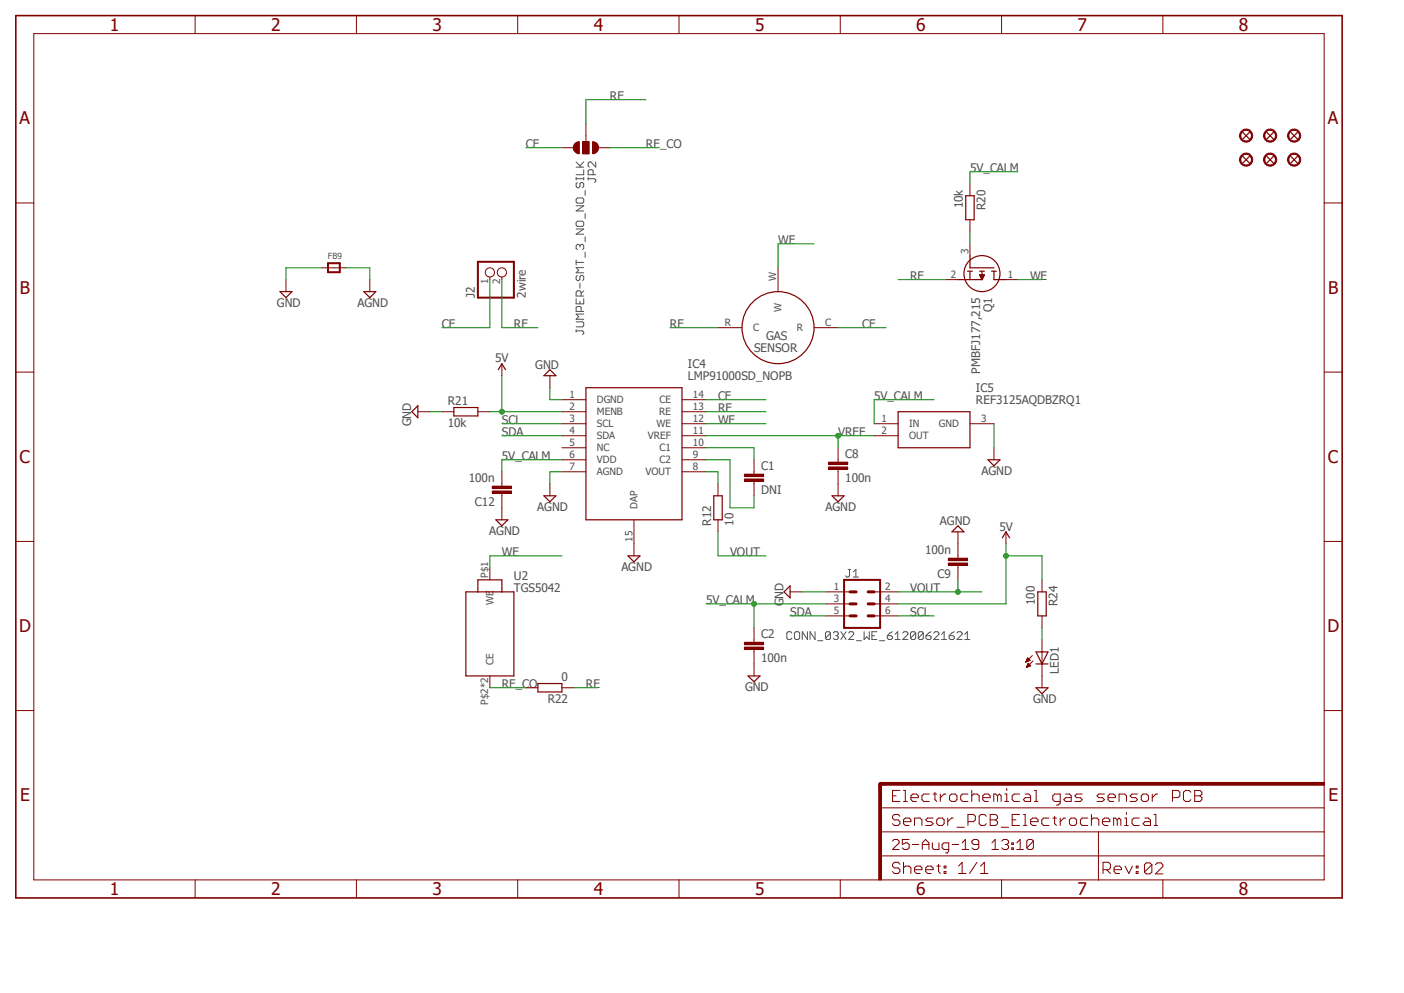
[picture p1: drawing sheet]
<svg xmlns="http://www.w3.org/2000/svg" width="297mm" height="210mm" viewBox="0 0 297 210" stroke-linecap="round" stroke-linejoin="round" font-family="sans-serif">
<path d="M3 3l281.3 187.3M284.3 3l-281.3 187.3" fill="none" stroke="#fff" stroke-width=".21"/>
<g fill="none" stroke="#505050" stroke-width=".21">
<path d="M121.9 37.5v.6M121.9 37.8h1.6M121.9 35.3h1.6M121.9 34.2l1 1.1M122.1 38.6l-.2 .3v.5l.2 .3h.3l.3-.3v-.5l.2-.3h.3l.3 .3v.5l-.3 .3M123.5 35.9v1.1h-1.6M123.5 37.5v.6M123.5 34.2l-.8 .9M124.4 37.8h1.4l.2 .3v.3l-.2 .2M124.4 37.5v.6M125.5 37v-.8l-.3-.3h-.5l-.3 .3v.8h1.6M126 34.2v1.1l-1-1.1h-.3l-.3 .3v.6l.3 .2"/>
<path d="M121.9 55v1M121.9 55.5h1.6M121.9 48.4h1.6l-1.6 1.1h1.6M121.9 43.5h1.6l-1.6 1.1h1.6M122.1 41.9h1.1l.3 .3v.5l-.3 .3h-1.1l-.2-.3v-.5zM122.1 46.8h1.1l.3 .3v.5l-.3 .3h-1.1l-.2-.3v-.5zM122.1 58.3l-.2 .2v.6l.2 .3h.3l.3-.3v-.6l.2-.2h.3l.3 .2v.6l-.3 .3M122.7 52l.2-.3h.3l.3 .3v.5l-.3 .3M122.7 52l-.3-.3h-.3l-.2 .3v.5l.2 .3M122.7 52v.2M122.7 59.9v1.1M123.5 56.6h-1.6l.5 .5-.5 .6h1.6"/>
<path d="M123.8 40.3v1M123.8 45.2v1M123.8 50.1v1M123.8 53.3v1.1M121.9 70h1.3l.3 .2v.3l-.3 .3M121.9 63.2v1.1h1.6v-1.1M121.9 68.1h1.3l.3 .2v.6l-.3 .2h-1.3M121.9 69.7v.5M122.7 63.7v.6M122.9 62.6v-.8l-.2-.3h-.6l-.2 .3v.8h1.6M122.9 65.9v-.8l-.2-.3h-.6l-.2 .3v.8h1.6M123.5 66.4h-1.6l.5 .6-.5 .5h1.6"/>
<path d="M123.5 61.5l-.6 .6M167.5 133.9l-.2-.3h-.6l-.2 .3v1.1l.2 .3h.6l.2-.3M168.1 133.9l.3-.3h.5l.3 .3v1.1l-.3 .3h-.5l-.3-.3zM170.8 133.6v1.7l-1.1-1.7v1.7M172.4 133.6v1.7l-1-1.7v1.7M173 135.5h1.1M175.7 133.9l-.3-.3h-.5l-.3 .3v1.1M175.7 133.9v1.1l-.3 .3h-.5l-.3-.3M175.7 133.9l-1.1 1.1M176.3 133.9l.2-.3h.6l.2 .3v.3l-.2 .3M176.8 134.5h.3M177.1 134.5l.2 .2v.3l-.2 .3h-.6l-.2-.3"/>
<path d="M177.9 133.6l1.1 1.7M179 133.6l-1.1 1.7M179.4 120.4h.6M179.5 133.9l.3-.3h.5l.3 .3v.3l-1.1 1.1h1.1M179.7 120.4v1.4l-.3 .2h-.2l-.3-.2M180.5 122h1.1M180.5 120.9l.6-.5v1.6M181.2 135.5h1M182.8 133.6v1.7l.5-.6 .6 .6v-1.7M184.4 134.5h.6M185.5 133.6h-1.1v1.7h1.1M186.1 135.5h1.1"/>
<path d="M187.7 134.5h.8l.3 .2v.3l-.3 .3h-.5l-.3-.3zM188.8 133.6l-1.1 .9M189.4 135.3h1M189.4 134.2l.5-.6v1.7M191 133.9l.3-.3h.5l.3 .3v.3l-1.1 1.1h1.1M193.7 133.9l-.3-.3h-.5l-.3 .3v1.1M193.7 133.9v1.1l-.3 .3h-.5l-.3-.3M193.7 133.9l-1.1 1.1M195.3 133.9l-.2-.3h-.6l-.2 .3v1.1M195.3 133.9v1.1l-.2 .3h-.6l-.2-.3M195.3 133.9l-1 1.1M195.9 134.5h.8l.3 .2v.3l-.3 .3h-.5l-.3-.3z"/>
<path d="M197 133.6l-1.1 .9M197.5 133.9l.3-.3h.5l.3 .3v.3l-1.1 1.1h1.1M199.2 135.3h1M199.2 134.2l.5-.6v1.7M200.8 134.5h.8l.3 .2v.3l-.3 .3h-.5l-.3-.3zM201.9 133.6l-1.1 .9M202.4 133.9l.3-.3h.5l.3 .3v.3l-1.1 1.1h1.1M204.1 135.3h1M204.1 134.2l.5-.6v1.7"/>
</g>
<path d="M185.9 165.8h.6v20.3h-.6z" fill-rule="evenodd" fill="#800000"/>
<path d="M185.9 165.8h.6v20.3h-.6z" fill="none" stroke="#800000" stroke-width=".21"/>
<path d="M186.1 165.5h94v.6h-94z" fill-rule="evenodd" fill="#800000"/>
<g fill="none" stroke="#800000" stroke-width=".21">
<path d="M7.2 7.1h272.9v179h-272.9zM41.3 3.3v3.8M75.4 3.3v3.8M109.5 3.3v3.8M143.6 3.3v3.8M177.8 3.3v3.8M211.9 3.3v3.8M246 3.3v3.8M3.3 42.9h3.9M280.1 42.9h3.8M3.3 78.7h3.9M280.1 78.7h3.8"/>
<path d="M3.3 114.5h3.9M280.1 114.5h3.8M159.5 135.3v.5M159.5 137.4v.5M174.8 125.2h5M174.8 127.7h5M174.8 130.3h5M184.9 125.2h5.1M184.9 127.7h5.1M184.9 130.3h5.1M3.3 150.3h3.9M280.1 150.3h3.8"/>
<path d="M186.1 165.5h94v.6h-94zM186.2 175.9h93.9M186.2 170.9h93.9M188.8 177.9l.3-.4h.8l.3 .4v.4l-1.4 1.4h1.4M188.8 168.3h.8M190.4 172.6l-.4-.3h-.8l-.4 .3v.4l.4 .4h.8l.4 .4v.4l-.4 .4h-.8l-.4-.4M190.4 167.2h-1.6v2.3h1.6M191.1 173.8h1.6v-.4l-.4-.4h-.8l-.4 .4v.8l.4 .4h.8M191.1 167.2h.4v2.3M191.1 169.5h.8M192.3 177.5h-1.4v1.1l.7-.3h.3l.4 .3v.7l-.4 .4h-.6l-.4-.4M192.7 168.7h1.6v-.4l-.4-.4h-.8l-.4 .4v.8l.4 .4h.8"/>
<path d="M193 178.6h1.4M193.5 174.6v-1.6h1.1l.4 .4v1.2M195.1 178.6h1.4M195.1 179.7v-1.4l.7-.8 .7 .8v1.4M196.6 167.9h-1.2l-.4 .4v.8l.4 .4h1.2M197.2 178.3v1l.4 .4h1v-1.4M197.4 173h-1.2l-.4 .4 .4 .4h.8l.4 .4-.4 .4h-1.2M197.4 167.9h.8M197.8 167.6v1.5l.4 .4M198.2 173.4l.3-.4h.8l.4 .4v.8l-.4 .4h-.8l-.3-.4zM198.9 167.9v1.6M200.1 167.9h-.4l-.8 .8"/>
<path d="M200.5 173v1.6M200.7 179.7h-1l-.4-.4v-.7l.4-.3h1v1.7l-.3 .4h-.4M200.9 168.3l.4-.4h.8l.3 .4v.8l-.3 .4h-.8l-.4-.4zM201.4 178.6h1.4M201.7 173h-.4l-.8 .8M202.4 175h1.6M203.5 179.7h1.4M203.5 178.3l.7-.8v2.2M204.8 173.8h1.2l.3-.4v-.8l-.3-.3h-1.2v2.3M204.8 167.9h-1.2l-.4 .4v.8l.4 .4h1.2M205.6 168.3l.4-.4h.7l.4 .4v1.2M205.6 167.2v2.3"/>
<path d="M207.1 178.6h-1.1l-.4-.3v-.4l.4-.4h.7l.4 .4v1.4l-.4 .4h-.7l-.4-.4M207.9 168.7h1.6v-.4l-.4-.4h-.8l-.4 .4v.8l.4 .4h.8M208.7 172.6l-.4-.3h-.8l-.4 .3v1.6l.4 .4h.8l.4-.4M209.5 172.3h1.1l.4 .3v.4l-.4 .4 .4 .4v.4l-.4 .4h-1.1zM209.5 173.4h1.1M209.8 179.7h1.4M209.8 178.3l.7-.8v2.2M211 168.3v1.2M211 168.3l-.4-.4h-.4v1.6M211 168.3l.4-.4 .4 .4v1.2M211.8 175h1.6M211.9 177.9l.4-.4h.7l.4 .4v.4l-.4 .3"/>
<path d="M212.6 169.5h.8M212.6 167.9h.4v1.6M212.6 178.6h.4M213 178.6l.4 .3v.4l-.4 .4h-.7l-.4-.4M213 166.8v.4M214 179.3h.4v.4h-.4zM214 178.3h.4v.3h-.4zM214.1 173.4h.8M215.1 179.7h1.4M215.1 178.3l.7-.8v2.2M215.7 172.3h-1.6v2.3h1.6M215.7 167.9h-1.2l-.4 .4v.8l.4 .4h1.2"/>
<path d="M216.5 172.3h.4v2.3M216.5 174.6h.8M216.9 167.9h.7l.4 .4v1.2h-1.1l-.4-.4 .4-.4h1.1M218 173.8h1.6v-.4l-.4-.4h-.8l-.4 .4v.8l.4 .4h.8M218.6 177.9v1.4l-.3 .4h-.7l-.4-.4M218.6 177.9l-.3-.4h-.7l-.4 .4v1.4M218.6 177.9l-1.4 1.4M218.8 167.2h.4v2.3M218.8 169.5h.8M221.9 173h-1.1l-.4 .4v.8l.4 .4h1.1M222.7 173h.8M223.1 172.6v1.6l.4 .4"/>
<path d="M224.3 169.5h-1.2l-.4-.4v-.8l.4-.4h1.2v2l-.4 .4h-.4M224.3 173v1.6M225.4 173h-.4l-.7 .8M225.4 167.9h.8l.4 .4v1.2h-1.2l-.4-.4 .4-.4h1.2M226.2 173.4l.4-.4h.8l.4 .4v.8l-.4 .4h-.8l-.4-.4zM228.9 167.9h-1.1l-.4 .4 .4 .4h.8l.3 .4-.3 .4h-1.2M230.1 173h-1.2l-.3 .4v.8l.3 .4h1.2M230.9 173.4l.4-.4h.8l.4 .4v1.2M230.9 172.3v2.3M232.4 175.9v10.3M233.2 173.8h1.6v-.4l-.4-.4h-.8l-.4 .4v.8l.4 .4h.8M233.6 167.9h-1.1l-.4 .4 .4 .4h.7l.4 .4-.4 .4h-1.1"/>
<path d="M234.4 168.7h1.6v-.4l-.4-.4h-.8l-.4 .4v.8l.4 .4h.8M236.3 173.4l-.3-.4h-.4v1.6M236.3 173.4v1.2M236.3 173.4l.4-.4 .4 .4v1.2M236.7 169.5v-1.6h1.2l.4 .4v1.2M237.9 174.6h.8M237.9 173h.4v1.6M238.3 171.8v.5M240.6 167.9h-1.1l-.4 .4 .4 .4h.7l.4 .4-.4 .4h-1.1M241 173h-1.1l-.4 .4v.8l.4 .4h1.1M241.4 168.3l.4-.4h.8l.4 .4v.8l-.4 .4h-.8l-.4-.4zM242.2 173h.8l.4 .4v1.2h-1.2l-.4-.4 .4-.4h1.2"/>
<path d="M243.8 167.9v1.6M244.1 172.3h.4v2.3M244.1 174.6h.8M244.9 167.9h-.4l-.7 .8M248 168.7h1.2l.4-.4v-.7l-.4-.4h-1.2v2.3M251.9 167.6l-.4-.4h-.7l-.4 .4v1.5l.4 .4h.7l.4-.4M252.7 167.2h1.2l.4 .4v.3l-.4 .4 .4 .4v.4l-.4 .4h-1.2zM252.7 168.3h1.2M41.3 186.1v3.8M75.4 186.1v3.8M109.5 186.1v3.8M143.6 186.1v3.8"/>
<path d="M177.8 186.1v3.8M186.2 181h93.9M190.4 182.8l-.4-.4h-.8l-.4 .4v.4l.4 .4h.8l.4 .3v.4l-.4 .4h-.8l-.4-.4M191.1 182.4v2.3M191.1 183.6l.4-.4h.8l.4 .4v1.1M193.5 183.9h1.5v-.3l-.4-.4h-.7l-.4 .4v.7l.4 .4h.7M195.8 183.9h1.6v-.3l-.4-.4h-.8l-.4 .4v.7l.4 .4h.8M198.2 183.2h.7M198.5 182.8v1.5l.4 .4M199.7 183.2h.4v.4h-.4zM199.7 184.3h.4v.4h-.4zM202.8 183.2l.7-.8v2.3"/>
<path d="M202.8 184.7h1.5M206.7 182.4l-1.6 2.3M207.4 184.7h1.6M207.4 183.2l.8-.8v2.3M211.9 186.1v3.8M233.3 183.9h1.2l.4-.3v-.8l-.4-.4h-1.2v2.3M234.1 183.9l.8 .8M235.7 183.9h1.5v-.3l-.3-.4h-.8l-.4 .4v.7l.4 .4h.8M238 183.2l.8 1.5 .8-1.5M240.4 184.3h.3v.4h-.3zM240.4 183.2h.3v.4h-.3zM243.7 182.9l-.5-.4h-.7l-.4 .4v1.5"/>
<path d="M243.7 182.9v1.5l-.5 .4h-.7l-.4-.4M243.7 182.9l-1.6 1.5M244.4 182.9l.4-.4h.8l.4 .4v.4l-1.6 1.5h1.6M246 186.1v3.8"/>
</g>
<path d="M179.8 130.3h1.3M179.8 127.7h1.3M179.8 125.2h1.3M183.6 130.3h1.3M183.6 127.7h1.3M183.6 125.2h1.3M187.5 165.8h-1.3v1.2" fill="none" stroke="#800000" stroke-width=".64"/>
<path d="M3.3 3.3h280.6v186.6h-280.6z" fill="none" stroke="#800000" stroke-width=".34"/>
<path d="M178.6 122.6h7.6v10.2h-7.6z" fill="none" stroke="#800000" stroke-width=".42"/>
<path d="M157.5 136.9h4v.5h-4z" fill-rule="evenodd" fill="#800000"/>
<path d="M157.5 136.9h4v.5h-4z" fill="none" stroke="#800000" stroke-width=".21"/>
<path d="M157.5 135.8h4v.6h-4z" fill-rule="evenodd" fill="#800000"/>
<g fill="none" stroke="#800000" stroke-width=".21">
<path d="M60.5 59.1v2.6M68.1 56.6h5.1M78.2 59.1v2.6M103.6 58.6v.5M106.2 58.6v.5M164.6 56.6v5.1M151.9 69.3h5.1M172.2 69.3h5.1M118.9 84.5h5.1M118.9 87.1h5.1M118.9 89.6h5.1M118.9 92.2h5.1"/>
<path d="M118.9 94.7h5.1M118.9 97.2h5.1M118.9 99.8h5.1M144.3 84.5h5.1M144.3 87.1h5.1M144.3 89.6h5.1M144.3 92.2h5.1M144.3 94.7h5.1M144.3 97.2h5.1M144.3 99.8h5.1M177.3 97.2v.5M177.3 99.3v.5"/>
<path d="M184.9 89.6h5.1M184.9 92.2h5.1M205.2 89.6h5.1M134.1 109.9v5.1M157.5 135.8h4v.6h-4zM159.5 132.8v2.5M159.5 137.9v5.1"/>
<circle cx="103.6" cy="57.6" r=".98"/>
<circle cx="106.2" cy="57.6" r=".98"/>
</g>
<g fill="none" stroke="#800000" stroke-width=".25">
<path d="M59.2 61.7h2.6l-1.3 1.2zM77 61.7h2.5l-1.3 1.2zM124 82h20.3v27.9h-20.3zM190 87.1h15.2v7.6h-15.2zM158.2 143h2.6l-1.3 1.2z"/>
<circle cx="164.6" cy="69.3" r="7.6"/>
</g>
<path d="M69.4 55.7h2.5v1.9h-2.5zM101.1 55.4h7.6v7.5h-7.6z" fill="none" stroke="#800000" stroke-width=".42"/>
<path d="M175.3 98.8h4v.5h-4z" fill-rule="evenodd" fill="#800000"/>
<path d="M175.3 98.8h4v.5h-4z" fill="none" stroke="#800000" stroke-width=".21"/>
<path d="M175.3 97.7h4v.6h-4z" fill-rule="evenodd" fill="#800000"/>
<g fill="none" stroke="#800000" stroke-width=".21">
<path d="M205.2 38.9v2.5M200.2 59.1h2.4M205.2 46.5v2.5M205.2 51.6v2.5M212.8 59.1h2.5M106.2 76.9v2.6M116.3 79.5v2.5M88.4 87.1h2.5M93.5 87.1h2.5M101.1 87.1h2.5M175.3 97.7h4v.6h-4zM177.3 94.7v2.5"/>
<path d="M177.3 99.8v5.1M210.3 94.7v2.5M116.3 102.3v2.6M134.1 115v2.6M151.9 102.3v2.6M151.9 109.9v2.6M202.6 117.6v.5M202.6 119.6v.5M212.8 112.5v2.5M103.6 120.1v2.5M167.1 125.2h2.6M217 140h.1"/>
<path d="M217.1 139.9h.2M217.1 139.8h.4M217.1 139.7h.6M217.2 139.6h.7M217.2 139.5h.6M217.3 139.4h.4M217.3 139.4h.3M217.3 139.3h.3M217.4 139.1l.5 .6-.9 .3zM217.4 139.2h.1M218.4 138.6l-1.4 1.4M218.5 139.8l-1.4 1.4"/>
<path d="M220.4 122.6v2.6M220.4 130.3v2.5M220.4 135.3v10.2M103.6 143v2.5M111.3 145.5h2.5M118.9 145.5h2.5M217.2 141.1h.1M217.2 141.1h.2M217.2 141h.4M217.3 140.9h.5M217.3 140.8h.7M217.3 140.7h.6"/>
<path d="M217.4 140.6h.4M217.4 140.5h.4M217.5 140.4h.2M217.5 140.3h.1M218 140.8l-.5-.5-.4 .9M218 140.8l-.9 .4"/>
</g>
<g fill="none" stroke="#800000" stroke-width=".25">
<path d="M202.6 59.1h5.1M204.3 41.4h1.8v5.1h-1.8zM204.7 57.4h1M205.2 54.1v2.5h5.1M205.2 57.4v1.7M207.2 57.4h1M207.2 58.1h1l-.5 1zM207.3 58.2h.9M207.3 58.3h.9M207.4 58.5h.7M207.5 58.7h.5M207.6 58.9h.3"/>
<path d="M207.7 57.4v1.7M207.7 59.1h.1M209.8 57.4h1M210.3 57.4v1.7h2.5M105.4 78.2l.8-1.3 .7 1.3M116.3 78.2l1.3 1.3h-2.5zM88.4 85.8v2.5l-1.3-1.2zM96 86.2h5.1v1.8h-5.1zM209 97.2h2.5l-1.2 1.3zM115.1 104.9h2.5l-1.3 1.2zM132.8 117.6h2.6l-1.3 1.2zM151 104.9h1.8v5h-1.8z"/>
<path d="M176 104.9h2.6l-1.3 1.2zM212 113.7l.8-1.2 .8 1.2M98.6 125.2h10.1v17.8h-10.1zM101.1 125.2v-2.6h5.1v2.6M167.1 123.9v2.5l-1.2-1.2zM219.2 137.9h2.5l-1.3 2.5zM219.5 125.2h1.8v5.1h-1.8zM113.8 144.6h5.1v1.7h-5.1zM219.2 140.4h2.5M219.2 145.5h2.5l-1.3 1.2z"/>
<circle cx="207.7" cy="57.9" r="3.8"/>
</g>
<path d="M200.6 118.1h4.1v.5h-4.1z" fill-rule="evenodd" fill="#800000"/>
<path d="M200.6 118.1h4.1v.5h-4.1z" fill="none" stroke="#800000" stroke-width=".21"/>
<path d="M200.6 119.1h4.1v.5h-4.1z" fill-rule="evenodd" fill="#800000"/>
<path d="M106.2 102.3v.5M106.2 104.4v.5M200.6 119.1h4.1v.5h-4.1zM202.6 112.5v5.1M202.6 120.1v2.5" fill="none" stroke="#800000" stroke-width=".21"/>
<path d="M202.6 111.2l1.3 1.3h-2.5z" fill="none" stroke="#800000" stroke-width=".25"/>
<path d="M104.1 102.8h4.1v.5h-4.1z" fill-rule="evenodd" fill="#800000"/>
<path d="M104.1 102.8h4.1v.5h-4.1z" fill="none" stroke="#800000" stroke-width=".21"/>
<path d="M104.1 103.8h4.1v.6h-4.1z" fill-rule="evenodd" fill="#800000"/>
<path d="M106.2 99.8v2.5M159.5 99.8v.5M104.1 103.8h4.1v.6h-4.1zM106.2 104.9v5M159.5 101.8v.5" fill="none" stroke="#800000" stroke-width=".21"/>
<path d="M104.9 109.9h2.5l-1.2 1.3z" fill="none" stroke="#800000" stroke-width=".25"/>
<path d="M157.5 101.3h4v.5h-4z" fill-rule="evenodd" fill="#800000"/>
<path d="M157.5 101.3h4v.5h-4z" fill="none" stroke="#800000" stroke-width=".21"/>
<path d="M157.5 100.3h4v.5h-4z" fill-rule="evenodd" fill="#800000"/>
<path d="M159.5 97.2v2.6M157.5 100.3h4v.5h-4zM159.5 102.3v2.6" fill="none" stroke="#800000" stroke-width=".21"/>
<path d="M262.8 27.9l1.6 1.6M264.4 27.9l-1.6 1.6" fill="none" stroke="#800000" stroke-width=".25"/>
<path d="M262.6 27.8a1.39 1.39 0 0 1 2.2 .2 1.39 1.39 0 0 1-.8 2.1 1.39 1.39 0 0 1-1.8-1.4h.3a1.13 1.13 0 0 1 1.5-1.1 1.13 1.13 0 0 1 .4 1.8 1.13 1.13 0 0 1-1.8-.3l-.1-.4h-.3z" fill-rule="evenodd" fill="#800000"/>
<path d="M262.6 27.8a1.39 1.39 0 0 1 2.2 .2 1.39 1.39 0 0 1-.8 2.1 1.39 1.39 0 0 1-1.8-1.4h.3a1.13 1.13 0 0 1 1.5-1.1 1.13 1.13 0 0 1 .4 1.8 1.13 1.13 0 0 1-1.8-.3l-.1-.4h-.3z" fill="none" stroke="#800000" stroke-width=".21"/>
<path d="M267.9 27.9l1.6 1.6M269.5 27.9l-1.6 1.6" fill="none" stroke="#800000" stroke-width=".25"/>
<path d="M267.6 27.8a1.39 1.39 0 0 1 2.3 .2 1.39 1.39 0 0 1-.8 2.1 1.39 1.39 0 0 1-1.8-1.4h.2a1.13 1.13 0 0 1 1.6-1.1 1.13 1.13 0 0 1 .4 1.8 1.13 1.13 0 0 1-1.9-.3l-.1-.4h-.2z" fill-rule="evenodd" fill="#800000"/>
<path d="M267.6 27.8a1.39 1.39 0 0 1 2.3 .2 1.39 1.39 0 0 1-.8 2.1 1.39 1.39 0 0 1-1.8-1.4h.2a1.13 1.13 0 0 1 1.6-1.1 1.13 1.13 0 0 1 .4 1.8 1.13 1.13 0 0 1-1.9-.3l-.1-.4h-.2z" fill="none" stroke="#800000" stroke-width=".21"/>
<path d="M273 27.9l1.5 1.6M274.5 27.9l-1.5 1.6" fill="none" stroke="#800000" stroke-width=".25"/>
<path d="M272.7 27.8a1.39 1.39 0 0 1 2.2 .2 1.39 1.39 0 0 1-.8 2.1 1.39 1.39 0 0 1-1.7-1.4h.2a1.13 1.13 0 0 1 1.6-1.1 1.13 1.13 0 0 1 .4 1.8 1.13 1.13 0 0 1-1.9-.3l-.1-.4h-.2z" fill-rule="evenodd" fill="#800000"/>
<path d="M272.7 27.8a1.39 1.39 0 0 1 2.2 .2 1.39 1.39 0 0 1-.8 2.1 1.39 1.39 0 0 1-1.7-1.4h.2a1.13 1.13 0 0 1 1.6-1.1 1.13 1.13 0 0 1 .4 1.8 1.13 1.13 0 0 1-1.9-.3l-.1-.4h-.2z" fill="none" stroke="#800000" stroke-width=".21"/>
<path d="M262.8 33l1.6 1.5M264.4 33l-1.6 1.5" fill="none" stroke="#800000" stroke-width=".25"/>
<path d="M262.6 32.9a1.39 1.39 0 0 1 2.2 .2 1.39 1.39 0 0 1-.8 2 1.39 1.39 0 0 1-1.8-1.3h.3a1.13 1.13 0 0 1 1.5-1.1 1.13 1.13 0 0 1 .4 1.8 1.13 1.13 0 0 1-1.8-.3l-.1-.4h-.3z" fill-rule="evenodd" fill="#800000"/>
<path d="M262.6 32.9a1.39 1.39 0 0 1 2.2 .2 1.39 1.39 0 0 1-.8 2 1.39 1.39 0 0 1-1.8-1.3h.3a1.13 1.13 0 0 1 1.5-1.1 1.13 1.13 0 0 1 .4 1.8 1.13 1.13 0 0 1-1.8-.3l-.1-.4h-.3z" fill="none" stroke="#800000" stroke-width=".21"/>
<path d="M267.9 33l1.6 1.5M269.5 33l-1.6 1.5" fill="none" stroke="#800000" stroke-width=".25"/>
<path d="M267.6 32.9a1.39 1.39 0 0 1 2.3 .2 1.39 1.39 0 0 1-.8 2 1.39 1.39 0 0 1-1.8-1.3h.2a1.13 1.13 0 0 1 1.6-1.1 1.13 1.13 0 0 1 .4 1.8 1.13 1.13 0 0 1-1.9-.3l-.1-.4h-.2z" fill-rule="evenodd" fill="#800000"/>
<path d="M267.6 32.9a1.39 1.39 0 0 1 2.3 .2 1.39 1.39 0 0 1-.8 2 1.39 1.39 0 0 1-1.8-1.3h.2a1.13 1.13 0 0 1 1.6-1.1 1.13 1.13 0 0 1 .4 1.8 1.13 1.13 0 0 1-1.9-.3l-.1-.4h-.2z" fill="none" stroke="#800000" stroke-width=".21"/>
<path d="M273 33l1.5 1.5M274.5 33l-1.5 1.5" fill="none" stroke="#800000" stroke-width=".25"/>
<path d="M272.7 32.9a1.39 1.39 0 0 1 2.2 .2 1.39 1.39 0 0 1-.8 2 1.39 1.39 0 0 1-1.7-1.3h.2a1.13 1.13 0 0 1 1.6-1.1 1.13 1.13 0 0 1 .4 1.8 1.13 1.13 0 0 1-1.9-.3l-.1-.4h-.2z" fill-rule="evenodd" fill="#800000"/>
<path d="M272.7 32.9a1.39 1.39 0 0 1 2.2 .2 1.39 1.39 0 0 1-.8 2 1.39 1.39 0 0 1-1.7-1.3h.2a1.13 1.13 0 0 1 1.6-1.1 1.13 1.13 0 0 1 .4 1.8 1.13 1.13 0 0 1-1.9-.3l-.1-.4h-.2z" fill="none" stroke="#800000" stroke-width=".21"/>
<path d="M121.7 30.3l.9-.3v2.5a1.27 1.27 0 0 1-1.2-.8 1.27 1.27 0 0 1 .3-1.4z" fill-rule="evenodd" fill="#800000"/>
<path d="M121.7 30.3l.9-.3v2.5a1.27 1.27 0 0 1-1.2-.8 1.27 1.27 0 0 1 .3-1.4z" fill="none" stroke="#800000" stroke-width=".21"/>
<path d="M125.3 30a1.27 1.27 0 0 1 1.3 1.2 1.27 1.27 0 0 1-1.3 1.3z" fill-rule="evenodd" fill="#800000"/>
<path d="M123.3 30h1.3v2.5h-1.3zM124 28.7v1.3M125.3 30a1.27 1.27 0 0 1 1.3 1.2 1.27 1.27 0 0 1-1.3 1.3z" fill="none" stroke="#800000" stroke-width=".21"/>
<path d="M123.3 30h1.3v2.5h-1.3z" fill-rule="evenodd" fill="#800000"/>
<path d="M118.9 31.2h2.5M123.3 30h1.3v2.5h-1.3zM124 26.2v2.5M126.5 31.2h2.5" fill="none" stroke="#800000" stroke-width=".21"/>
<path d="M68.1 56.6h-7.6v2.5M106.2 79.5v7.6M90.9 87.1h2.6M103.6 87.1h15.3M116.3 82v2.5h2.6M169.7 125.2h5.1" fill="none" stroke="#008000" stroke-width=".21"/>
<circle cx="106.2" cy="87.1" r=".51" fill="#008000"/>
<g fill="none" stroke="#008000" stroke-width=".21">
<path d="M212.8 115v12.7h-22.8M212.8 117.6h7.6v5"/>
<circle cx="106.2" cy="87.1" r=".51"/>
</g>
<circle cx="212.8" cy="117.6" r=".51" fill="#008000"/>
<g fill="none" stroke="#008000" stroke-width=".21">
<path d="M151.9 112.5v5.1h10.2M190 125.2h17.7M202.6 122.6v2.6"/>
<circle cx="212.8" cy="117.6" r=".51"/>
</g>
<circle cx="202.6" cy="125.2" r=".51" fill="#008000"/>
<g fill="none" stroke="#008000" stroke-width=".21">
<path d="M215.3 36.3h-10.1v2.6M118.9 97.2h-12.7v2.6M197.6 84.5h-12.7v5.1M149.4 127.7h25.4M159.5 127.7v5.1"/>
<circle cx="202.6" cy="125.2" r=".51"/>
</g>
<circle cx="159.5" cy="127.7" r=".51" fill="#008000"/>
<g fill="none" stroke="#008000" stroke-width=".21">
<path d="M111.3 31.2h7.6M136.7 21.1h-12.7v5.1M73.2 56.6h5v2.5M103.6 59.1v10.2h-10.1M106.2 59.1v10.2h7.6M190 59.1h10.2M141.7 69.3h10.2M177.3 69.3h10.2M118.9 99.8h-2.6v2.5M149.4 87.1h12.7M149.4 84.5h12.7M149.4 92.2h35.5"/>
<path d="M177.3 92.2v2.5M210.3 89.6v5.1M121.4 145.5h5.1"/>
<circle cx="159.5" cy="127.7" r=".51"/>
</g>
<circle cx="177.3" cy="92.2" r=".51" fill="#008000"/>
<g fill="none" stroke="#008000" stroke-width=".21">
<path d="M129 31.2h10.2M172.2 51.6h-7.6v5M205.2 49v2.6M215.3 59.1h5.1M106.2 89.6h12.7M106.2 92.2h12.7M149.4 99.8h2.5v2.5M149.4 89.6h12.7M149.4 94.7h10.1v2.5M149.4 97.2h5v10.2h5.1v-2.5M118.9 117.6h-15.3v2.5M167.1 130.3h7.7"/>
<path d="M190 130.3h7.6M220.4 132.8v2.5M103.6 145.5h7.7"/>
<circle cx="177.3" cy="92.2" r=".51"/>
</g>
<g font-size="3.7" fill="#800000">
<text x="23.2" y="6.5">1</text>
<text x="57.4" y="6.5">2</text>
<text x="91.5" y="6.5">3</text>
<text x="125.6" y="6.5">4</text>
<text x="159.7" y="6.5">5</text>
<text x="193.8" y="6.5">6</text>
<text x="228" y="6.5">7</text>
<text x="262.1" y="6.5">8</text>
<text x="4.1" y="26.3">A</text>
<text x="280.9" y="26.3">A</text>
<text x="4.2" y="62.1">B</text>
<text x="281" y="62.1">B</text>
<text x="4.1" y="97.9">C</text>
<text x="280.9" y="97.9">C</text>
<text x="4" y="133.7">D</text>
<text x="280.8" y="133.7">D</text>
<text x="4.2" y="169.5">E</text>
<text x="281" y="169.5">E</text>
<text x="23.2" y="189.3">1</text>
<text x="57.4" y="189.3">2</text>
<text x="91.5" y="189.3">3</text>
<text x="125.6" y="189.3">4</text>
<text x="159.7" y="189.3">5</text>
<text x="193.8" y="189.3">6</text>
<text x="228" y="189.3">7</text>
<text x="262.1" y="189.3">8</text>
</g>
<g font-size="2.5" fill="#505050">
<text x="129" y="21.1">RE</text>
<text x="111.3" y="31.2">CE</text>
<text x="136.7" y="31.2">RE_CO</text>
<text x="205.2" y="36.3">5V_CALM</text>
<text x="203.7" y="44.1" transform="rotate(-90 203.7 44.1)">10k</text>
<text x="208.5" y="44.4" transform="rotate(-90 208.5 44.4)">R20</text>
<text x="164.6" y="51.6">WE</text>
<text x="192.5" y="59.2">RE</text>
<text x="217.9" y="59.2">WE</text>
<text x="58.6" y="64.9">GND</text>
<text x="75.6" y="64.9">AGND</text>
<text x="100.5" y="63" transform="rotate(-90 100.5 63)">J2</text>
<text x="111.3" y="63" transform="rotate(-90 111.3 63)">2wire</text>
<text x="93.5" y="69.3">CE</text>
<text x="108.7" y="69.3">RE</text>
<text x="141.7" y="69.3">RE</text>
<text x="162.1" y="71.8">GAS</text>
<text x="182.4" y="69.3">CE</text>
<text x="209.9" y="66.1" transform="rotate(-90 209.9 66.1)">Q1</text>
<text x="104.8" y="76.7">5V</text>
<text x="145.5" y="77.8">IC4</text>
<text x="159.5" y="74.4">SENSOR</text>
<text x="113.2" y="78.1">GND</text>
<text x="145.5" y="80.3">LMP91000SD_NOPB</text>
<text x="206.5" y="82.9">IC5</text>
<text x="207.4" y="79" transform="rotate(-90 207.4 79)">PMBFJ177,215</text>
<text x="94.7" y="85.6">R21</text>
<text x="106.2" y="89.6">SCL</text>
<text x="151.9" y="87.1">RE</text>
<text x="151.9" y="84.5">CE</text>
<text x="151.9" y="89.6">WE</text>
<text x="184.9" y="84.5">5V_CALM</text>
<text x="206.5" y="85.4">REF3125AQDBZRQ1</text>
<text x="87" y="90.2" transform="rotate(-90 87 90.2)">GND</text>
<text x="94.7" y="90.4">10k</text>
<text x="106.2" y="92.2">SDA</text>
<text x="177.3" y="92.2">VREF</text>
<text x="99.2" y="101.9">100n</text>
<text x="106.2" y="97.2">5V_CALM</text>
<text x="161" y="99.4">C1</text>
<text x="178.8" y="101.9">100n</text>
<text x="178.8" y="96.9">C8</text>
<text x="207.6" y="100.4">AGND</text>
<text x="100.5" y="107">C12</text>
<text x="161" y="104.5">DNI</text>
<text x="103.5" y="113.1">AGND</text>
<text x="113.7" y="108">AGND</text>
<text x="150.4" y="111.2" transform="rotate(-90 150.4 111.2)">R12</text>
<text x="155.2" y="111.2" transform="rotate(-90 155.2 111.2)">10</text>
<text x="174.6" y="108">AGND</text>
<text x="198.8" y="111.1">AGND</text>
<text x="211.4" y="112.2">5V</text>
<text x="106.2" y="117.6">WE</text>
<text x="154.4" y="117.6">VOUT</text>
<text x="195.7" y="117.2">100n</text>
<text x="108.7" y="125.2">TGS5042</text>
<text x="108.7" y="122.6">U2</text>
<text x="131.4" y="120.7">AGND</text>
<text x="192.5" y="125.2">VOUT</text>
<text x="198.3" y="122.3">C9</text>
<text x="149.4" y="127.7">5V_CALM</text>
<text x="165.7" y="128.3" transform="rotate(-90 165.7 128.3)">GND</text>
<text x="167.1" y="130.3">SDA</text>
<text x="192.5" y="130.3">SCL</text>
<text x="218.9" y="128" transform="rotate(-90 218.9 128)">100</text>
<text x="223.7" y="128.2" transform="rotate(-90 223.7 128.2)">R24</text>
<text x="161" y="135">C2</text>
<text x="118.8" y="144">0</text>
<text x="161" y="140">100n</text>
<text x="224" y="142.5" transform="rotate(-90 224 142.5)">LED1</text>
<text x="106.2" y="145.5">RE_CO</text>
<text x="115.9" y="148.8">R22</text>
<text x="124" y="145.5">RE</text>
<text x="157.6" y="146.1">GND</text>
<text x="218.5" y="148.6">GND</text>
</g>
<g font-size="2.1" fill="#505050">
<text x="204.9" y="53.7" transform="rotate(-90 204.9 53.7)">3</text>
<text x="164.2" y="59.4" transform="rotate(-90 164.2 59.4)">W</text>
<text x="201.2" y="58.8">2</text>
<text x="213.2" y="58.8">1</text>
<text x="103.3" y="60.1" transform="rotate(-90 103.3 60.1)">1</text>
<text x="105.8" y="60.1" transform="rotate(-90 105.8 60.1)">2</text>
<text x="165.4" y="66" transform="rotate(-90 165.4 66)">W</text>
<text x="153.3" y="69">R</text>
<text x="159.3" y="70.1">C</text>
<text x="168.6" y="70.1">R</text>
<text x="174.5" y="69">C</text>
<text x="120.5" y="84.2">1</text>
<text x="120.5" y="86.7">2</text>
<text x="120.5" y="89.3">3</text>
<text x="126.3" y="85.3">DGND</text>
<text x="126.3" y="87.8">MENB</text>
<text x="139.4" y="87.8">RE</text>
<text x="139.5" y="85.3">CE</text>
<text x="146.6" y="84.2">14</text>
<text x="146.6" y="86.7">13</text>
<text x="146.6" y="89.3">12</text>
<text x="186.5" y="89.3">1</text>
<text x="207.6" y="89.3">3</text>
<text x="120.5" y="91.8">4</text>
<text x="120.5" y="94.4">5</text>
<text x="126.3" y="90.4">SCL</text>
<text x="126.3" y="92.9">SDA</text>
<text x="126.3" y="95.5">NC</text>
<text x="137.1" y="92.9">VREF</text>
<text x="138.9" y="90.4">WE</text>
<text x="139.5" y="95.5">C1</text>
<text x="146.6" y="91.8">11</text>
<text x="146.6" y="94.4">10</text>
<text x="186.5" y="91.8">2</text>
<text x="192.3" y="90.4">IN</text>
<text x="192.3" y="92.9">OUT</text>
<text x="198.6" y="90.4">GND</text>
<text x="120.5" y="96.9">6</text>
<text x="120.5" y="99.4">7</text>
<text x="126.3" y="98">VDD</text>
<text x="126.3" y="100.5">AGND</text>
<text x="136.6" y="100.5">VOUT</text>
<text x="139.5" y="98">C2</text>
<text x="146.6" y="96.9">9</text>
<text x="146.6" y="99.4">8</text>
<text x="134.9" y="107.6" transform="rotate(-90 134.9 107.6)">DAP</text>
<text x="133.8" y="114.6" transform="rotate(-90 133.8 114.6)">15</text>
<text x="103.3" y="122.3" transform="rotate(-90 103.3 122.3)">P$1</text>
<text x="176.4" y="124.8">1</text>
<text x="187.2" y="124.8">2</text>
<text x="104.4" y="128.1" transform="rotate(-90 104.4 128.1)">WE</text>
<text x="176.4" y="127.3">3</text>
<text x="176.4" y="129.9">5</text>
<text x="187.2" y="129.9">6</text>
<text x="187.2" y="127.3">4</text>
<text x="104.4" y="140.6" transform="rotate(-90 104.4 140.6)">CE</text>
<text x="103.3" y="149.1" transform="rotate(-90 103.3 149.1)">P$2*2</text>
</g>
<text font-size="1.8" fill="#505050" x="69.4" y="54.7">FB9</text>
</svg>
